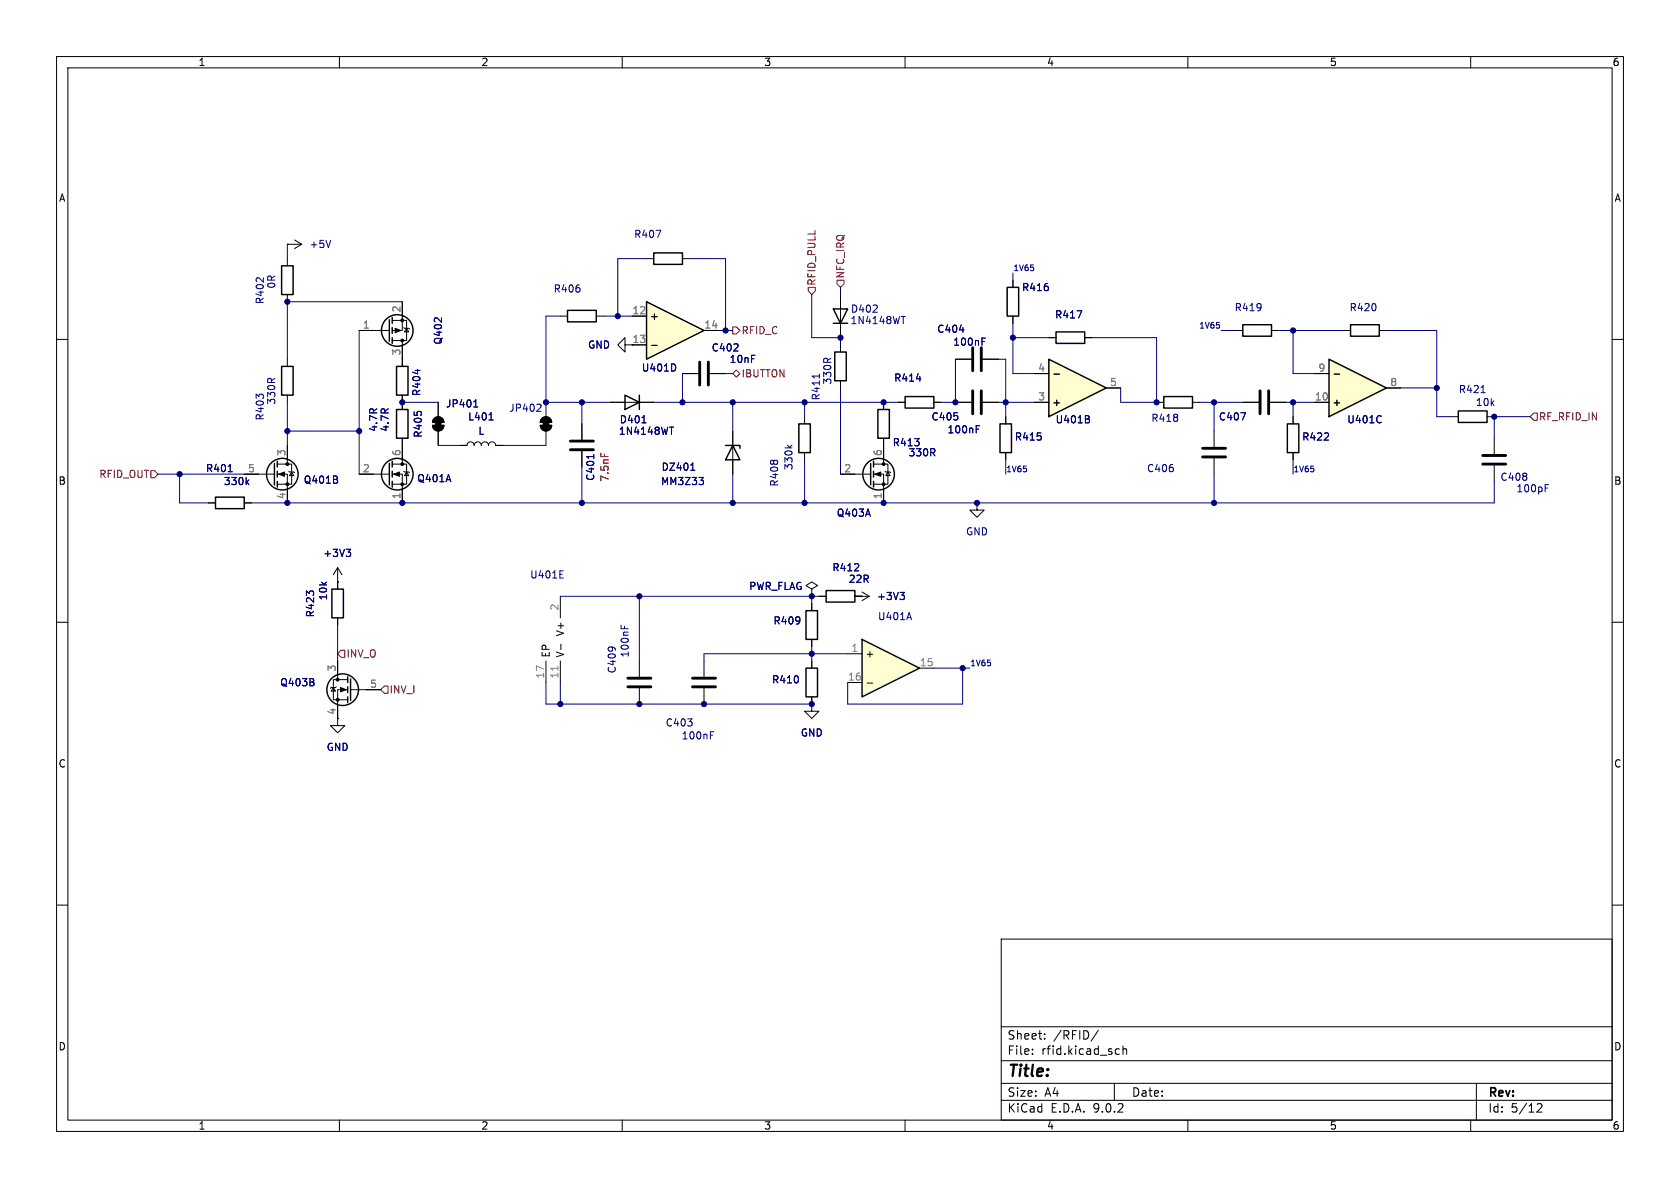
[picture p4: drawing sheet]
<svg xmlns="http://www.w3.org/2000/svg" width="297mm" height="210mm" viewBox="0 0 297 210" stroke-linecap="round" stroke-linejoin="round" font-family="sans-serif">
<g fill="none" stroke="#000" stroke-width=".18">
<path d="M10 10h277v190h-277zM12 12h273v186h-273zM60 10v2M110 10v2M160 10v2M210 10v2M260 10v2M179.1 49.5v1.3M179.1 55.9v1.3M185.4 59.7h1.3M191.8 59.7h1.2M10 60h2"/>
<path d="M76.5 75.2h2a1.02 1.02 0 0 1-1 1 1.02 1.02 0 0 1-1-1zM76.7 74a1.02 1.02 0 0 1 1.2-.3 1.02 1.02 0 0 1 .6 1h-2zM77.5 71.1v2.6M77.5 76.2v2.5M81.3 78.7h1.2a.64 .64 0 0 1 .7-.6 .64 .64 0 0 1 .6 .6 .64 .64 0 0 1 .7-.6 .64 .64 0 0 1 .6 .6 .64 .64 0 0 1 .6-.6 .64 .64 0 0 1 .7 .6 .64 .64 0 0 1 .6-.6 .64 .64 0 0 1 .6 .6h1.3M95.5 75.2h2a1.02 1.02 0 0 1-1 1 1.02 1.02 0 0 1-1-1zM95.8 74a1.02 1.02 0 0 1 1.1-.3 1.02 1.02 0 0 1 .6 1h-2zM96.5 71.1v2.6M96.5 76.2v2.5M120.6 66h2.8M125.5 66h2.8M168.9 71.1h2.8"/>
<path d="M168.9 63.5h2.8M173.7 71.1h2.8M173.7 63.5h2.8M219.7 71.1h2.8M224.5 71.1h2.8M256.5 73.7h1.3M262.9 73.7h1.3M285 60h2M10 110h2M285 110h2M143.5 124.5v1.2h1.3l-1.3 1.3-1.3-1.3h1.3M143.5 124.5h.1"/>
<path d="M10 160h2M177 166h108v32h-108zM285 160h2M60 198v2M110 198v2M160 198v2M177 194.5h108M177 191.5h108M177 187.5h108M177 181.5h108M182.5 186.3v.1M182.5 185.5v.1"/>
<path d="M184.7 183.6v.1M184.7 182.8v.1M194.2 182.1l-1.3 2M197 191.5v3M197.3 186.3h.6M197.3 185.5h.6M198.5 185.5l.2-.1 .4 .1 .1 .9M198.5 184.9v1.5M210 198v2M260 198v2M261 191.5v6.5M271.7 195.2l.6-.1 .2 .1 .1 .3-.9 1.1h.9"/>
</g>
<path d="M123.7 64v4.1M125.2 64v4.1M172 61.5v4M172 69.1v4.1M173.5 61.5v4M173.5 69.1v4.1M222.8 69.1v4.1M224.3 69.1v4.1" fill="none" stroke="#000" stroke-width=".51"/>
<path d="M169.6 58.3h.8M190.4 54.9h.8l-.5 1.3M83.7 72h.8M84 70.9l.1-.2v1.3M86.5 74.2h.7M95.4 71.4l.3 .3-.1 .3-.7 .7h.8M219.4 73h.8l-.5 1.2M261.8 69.4h.8" fill="none" stroke="#000080" stroke-width=".18"/>
<path d="M178.1 50.8h2v5.1h-2zM186.7 58.7h5.1v2h-5.1zM257.8 72.6h5.1v2.1h-5.1z" fill="none" stroke="#000" stroke-width=".25"/>
<path d="M76.5 75.2h2a1.02 1.02 0 0 1-1 1 1.02 1.02 0 0 1-1-1zM77 74.4h1v1h-1zM76.7 74a1.02 1.02 0 0 1 1.2-.3 1.02 1.02 0 0 1 .6 1h-2zM95.5 75.2h2a1.02 1.02 0 0 1-1 1 1.02 1.02 0 0 1-1-1zM96 74.4h1v1h-1zM95.8 74a1.02 1.02 0 0 1 1.1-.3 1.02 1.02 0 0 1 .6 1h-2z" fill="#000" stroke="#000" stroke-width=".18"/>
<path d="M173.6 59.8h.6M172.6 75.9h.4M172.6 75.3h.6M173.6 60.4h.4" fill="none" stroke="#000084" stroke-width=".18"/>
<path d="M114.3 53.3l10.2 5.1-10.2 5.1z" fill="#fffed0"/>
<path d="M114.3 53.3l10.2 5.1-10.2 5.1zM110.5 69.9l2.5 1.2-2.5 1.3zM113 69.9v2.5M128.3 78.7h2.5v.5M129.5 78.7l1.3 2.6h-2.5zM155.2 72.4h2v5.1h-2zM160 70.1h5.1v2h-5.1zM38.1 87.9h5.1v2h-5.1zM146 104.4h5.1v2h-5.1z" fill="none" stroke="#000" stroke-width=".25"/>
<g fill="none" stroke="#000" stroke-width=".18">
<path d="M111.8 55.9h2.5M124.5 58.4h2.5M102.9 74.9v2.8M102.9 79.8v2.8M107.9 71.1h7.7M111.8 61h2.5M115.2 61.1h1M129.5 76.2v7.6M156.2 71.1v1.3M156.2 77.5v1.2M158.7 71.1h1.3M165.1 71.1h1.3"/>
<path d="M36.8 88.9h1.3M43.2 88.9h1.2M143.5 104.1l1-.6-1-.6-1 .6 1 .6v1.3M143.5 105.4h.1M144.8 105.4h1.2M151.1 105.4h1.3M59.7 127v1.3h1.3l-1.3 1.2-1.3-1.2h1.3"/>
</g>
<path d="M113.5 74.7h.7M119.4 64.6v.7M162 67h.8M40.3 83.4h.8M105 80.3v.8M122.1 83.1h.7M122.4 82l.1-.1v1.2" fill="none" stroke="#000080" stroke-width=".18"/>
<path d="M118.4 75.5h.7M43.6 85.2l.4 .5M44 84.8l-.5 .5M123.6 84.4h.8l-.5 .5M124.2 84.9l.2 .2-.2 .5" fill="none" stroke="#000084" stroke-width=".18"/>
<path d="M100.8 79.5h4.1M100.8 78h4.1" fill="none" stroke="#000" stroke-width=".51"/>
<path d="M106.2 80.1v.6" fill="none" stroke="#f00" stroke-width=".18"/>
<path d="M152.4 113l10.2 5.1-10.2 5.1z" fill="#fffed0"/>
<g fill="none" stroke="#000" stroke-width=".25">
<path d="M100.3 54.9h5.1v2h-5.1zM115.6 44.7h5v2h-5zM147.3 54.6h2.6l-1.3 2.6zM147.3 57.2h2.6M49.8 64.8h2v5.1h-2zM70.1 72.4h2v5.1h-2zM70.1 64.8h2v5.1h-2zM141.2 74.9h2.1v5.1h-2.1zM147.6 62.2h2v5.1h-2zM68.8 81.9v3.8M69.3 81.5v1.1M69.3 83.3v1"/>
<path d="M69.3 85.1v1M153.9 81.9v3.8M154.4 81.5v1.1M154.4 83.3v1M154.4 85.1v1M152.4 113l10.2 5.1-10.2 5.1z"/>
<circle cx="70.2" cy="83.8" r="2.79"/>
<circle cx="155.3" cy="83.8" r="2.79"/>
</g>
<g fill="none" stroke="#000" stroke-width=".18">
<path d="M99.1 55.9h1.2M105.4 55.9h1.3M114.3 45.7h1.3M120.6 45.7h1.3M148.6 52.1v7.6M50.8 63.5v1.3M50.8 69.9v1.2M71.1 63.5v1.3M71.1 69.9v2.5M71.1 77.5v4.5M110.5 61v-1.3l-1.3 1.3 1.3 1.2v-1.2h1.3M142.2 73.7v1.2"/>
<path d="M148.6 61v1.2M148.6 67.3v1.3M156.2 78.7v3.3M63.5 83.8h5.3M69.3 82h2.6v3.6h-2.6M69.3 83.8h1.8v5.1M71.4 83.3l.1 .1h.8l.1 .2M71.9 83.4l.4 .7h-.8zM142.2 80v1.3M148.6 83.8h5.3M154.4 82h2.6v3.6h-2.6M154.4 83.8h1.8v5.1"/>
<path d="M156.5 83.3l.1 .1h.8l.1 .2M157 83.4l.4 .7h-.8zM172.7 88.9v1.3h1.3l-1.3 1.2-1.3-1.2h1.3M172.7 88.9h.1M149.9 115.6h2.5M151.1 105.4h.1M151.1 105.4h2.6M152.4 104.6l1.3 .8M153.7 105.4l-1.3 .8M162.6 118.1h2.5M149.9 120.7h2.5M153.3 120.7h1"/>
</g>
<path d="M116 40.7h.8l-.5 1.3M73.8 65.3v.8M144.9 66.1v.7M160.7 108.3l.4 1.2" fill="none" stroke="#000080" stroke-width=".18"/>
<path d="M159.3 56h.7M139.2 78.7l.5 .5M140 78.7l-.5 .3M159.1 104.7h.8l-.4 .5M159.6 105.2l.3 .2v.3l-.3 .3" fill="none" stroke="#000084" stroke-width=".18"/>
<g fill="#000" stroke="#000" stroke-width=".18">
<path d="M69.6 83.8l1-.4v.8zM154.7 83.8l1-.4v.8z"/>
<circle cx="71.1" cy="82" r=".25"/>
<circle cx="71.1" cy="85.6" r=".25"/>
<circle cx="156.2" cy="82" r=".25"/>
<circle cx="156.2" cy="85.6" r=".25"/>
</g>
<path d="M185.4 63.5l10.2 5.1-10.2 5.1z" fill="#fffed0"/>
<g fill="none" stroke="#000" stroke-width=".25">
<path d="M49.8 47h2v5.1h-2zM68.8 56.5v3.8M69.3 56.1v1.1M69.3 57.9v1M69.3 59.7v1M219.7 57.4h5.1v2h-5.1zM176.8 74.9h2v5.1h-2zM185.4 63.5l10.2 5.1-10.2 5.1zM205.7 70.1h5.1v2h-5.1zM48.5 81.9v3.8M49 81.5v1.1M49 83.3v1"/>
<path d="M49 85.1v1M58.7 104.1h2v5.1h-2zM61.5 119.6v1.1M142.5 118.1h2v5.1h-2zM142.5 108h2v5h-2zM61.5 121.4v1M61.5 123.2v1M62 120v3.8"/>
<circle cx="70.2" cy="58.4" r="2.79"/>
<circle cx="49.9" cy="83.8" r="2.79"/>
<circle cx="60.6" cy="121.9" r="2.79"/>
</g>
<g fill="none" stroke="#000" stroke-width=".18">
<path d="M50.8 43.2h.1M50.8 45.7v1.3M50.8 52.1v1.2M50.8 43.2h2.5M52.1 42.4l1.2 .8M53.3 43.2l-1.2 .7M63.5 58.4h5.3M69.3 56.6h2.6v3.6h-2.6M71.1 53.3v5.1h-1.8M71.4 57.9l.1 .1h.8l.1 .2M71.9 58l.4 .7h-.8zM218.4 58.4h1.3"/>
<path d="M224.8 58.4h1.3M50.8 78.7v3.3M71.1 60.2v3.3M177.8 73.7v1.2M182.9 71.1h2.5M182.9 66h2.5M186.3 66.1h1M195.6 68.6h2.5M204.5 71.1h1.2M210.8 71.1h1.3M214.6 76.2v2.8M264.2 77.5v2.8"/>
<path d="M43.2 83.8h5.3M49 82h2.6v3.6h-2.6M49 83.8h1.8v5.1M51.1 83.3l.1 .1h.7l.2 .2M51.6 83.4l.3 .7h-.7zM177.8 80v1.3M214.6 81v2.8M264.2 82.3v2.8M59.7 102.9h.1M59.7 100.3l-.8 1.3M59.7 100.3l.8 1.3M59.7 100.3v3.8"/>
<path d="M59.7 109.2v1.3M59.7 116.8v3.3M96.5 116.8v3.9M99.1 105.4v3.8M99.1 116.8v3.9M99.2 113.9v.9M113 116.8v2.8M124.5 116.8v2.8M143.5 106.7v1.3M143.5 113v1.3M143.5 116.8v1.3M58.9 121.5l.4 .7h-.8z"/>
<path d="M59.4 121.4l-.1 .1h-.8l-.1 .2M61.5 120.1h-2.6v3.6h2.6M61.5 121.9h-1.8v5.1M62 121.9h5.3M113 121.7v2.8M124.5 121.7v2.8M143.5 123.2v1.3"/>
</g>
<path d="M192.3 74.1l.3 .2v.3l-.2 .1M192.4 73.5l.2 .2-.2 .3M59.6 84.9v.4M99 102.2h.6M99 100.9h.6M55.5 120.7v.4" fill="none" stroke="#000080" stroke-width=".18"/>
<g fill="#000" stroke="#000" stroke-width=".18">
<path d="M69.8 58l1.1 .4-1.1 .4zM49.3 83.8l1-.4v.8zM60.2 121.5l1 .4-1 .4z"/>
<circle cx="71.1" cy="56.6" r=".25"/>
<circle cx="71.1" cy="60.2" r=".25"/>
<circle cx="50.8" cy="82" r=".25"/>
<circle cx="50.8" cy="85.6" r=".25"/>
<circle cx="59.7" cy="120.1" r=".25"/>
<circle cx="59.7" cy="123.7" r=".25"/>
</g>
<path d="M58.5 42.5l-.5 1.3M61.2 97.1h.8l-.4 .5M61.7 97.6l.3 .2v.3l-.3 .3M273.2 86.3h.4M273.2 85.7h.6M109.8 110.5v.6M110.4 110.7v.4M125.6 130h.4M125.6 129.4h.6" fill="none" stroke="#000084" stroke-width=".18"/>
<path d="M98.6 117.8v.7" fill="none" stroke="#808080" stroke-width=".18"/>
<path d="M212.6 79.2h4.1M212.6 80.8h4.1M262.1 82h4.1M262.1 80.5h4.1M111 119.9h4.1M122.4 119.9h4.1M111 121.4h4.1M122.4 121.4h4.1" fill="none" stroke="#000" stroke-width=".51"/>
<path d="M234.9 63.5l10.2 5.1-10.2 5.1z" fill="#fffed0"/>
<path d="M238.8 57.4h5v2h-5zM227.6 74.9h2v5.1h-2zM234.9 63.5l10.2 5.1-10.2 5.1z" fill="none" stroke="#000" stroke-width=".25"/>
<g fill="none" stroke="#000" stroke-width=".18">
<path d="M63.5 58.4h2.5M71.1 53.3v2.6M111.8 55.9h2.5M124.5 58.4h2.5M179.1 49.5v1.3M179.1 55.9v1.3M185.4 59.7h1.3M191.8 59.7h1.2M237.5 58.4h1.3M243.8 58.4h1.3M50.8 78.7v2.6M71.1 61v3.8"/>
<path d="M71.1 69.9v2.5M71.1 77.5v3.8M77.5 71.1v2.6M77.5 76.2v2.5M81.3 78.7h1.2M87.6 78.7h1.3M102.9 74.9v2.8M102.9 79.8v2.8M107.9 71.1h2.6M111.8 61h2.5M113 71.1h2.6M115.2 61.1h1"/>
<path d="M120.6 66h2.8M125.5 66h2.8M129.5 76.2v2.5M156.2 71.1v1.3M156.2 77.5v3.8M158.7 71.1h1.3M165.1 71.1h1.3M168.9 71.1h2.8M168.9 63.5h2.8M173.7 71.1h2.8M173.7 63.5h2.8M177.8 73.7v1.2"/>
<path d="M182.9 71.1h2.5M182.9 66h2.5M186.3 66.1h1M195.6 68.6h2.5M219.7 71.1h2.8M224.5 71.1h2.8M228.6 73.7v1.2M232.4 71.1h2.5M232.4 66h2.5M235.9 66.1h.9M245.1 68.6h2.5M36.8 88.9h1.3"/>
<path d="M43.2 88.9h1.2M43.2 83.8h2.5M50.8 86.4v2.5M63.5 83.8h2.5M71.1 86.4v2.5M129.5 81.3v2.5M148.6 83.8h2.5M156.2 86.4v2.5M177.8 80v1.3M228.6 80v1.3M59.7 102.9h.1M59.7 102.9v1.2"/>
<path d="M59.7 109.2v1.3M59.7 116.8v2.6M143.5 105.4h.1M143.5 106.7v1.3M143.5 113v1.3M143.5 116.8v1.3M144.8 105.4h1.2M151.1 105.4h.1M151.1 105.4h1.3M59.7 124.5v2.5M64.8 121.9h2.5M143.5 124.5h.1"/>
<path d="M143.5 123.2v1.3"/>
</g>
<g fill="none" stroke="#000080" stroke-width=".18">
<path d="M50.8 43.2v2.5M63.5 58.4v25.4M71.1 53.3h-20.3v10.2M99.1 55.9h-2.6v15.2h11.4M106.7 55.9h5.1M114.3 45.7h-5.1v10.2M121.9 45.7h6.4v12.7M127 58.4h2.5M143.5 52.1v7.6h5.1v1.3M148.6 50.8v1.3M169.6 58.3h.8M179.1 59.7h6.3"/>
<path d="M179.1 57.2v8.8h3.8M179.1 48.3v1.2M190.4 54.9h.8l-.5 1.3M193 59.7h11.5v11.4h-6.4v-2.5M215.9 58.4h2.5M226.1 58.4h11.4M228.6 58.4v7.6h3.8M245.1 58.4h8.9v15.3h2.5M50.8 71.1v7.6M50.8 76.2h12.7M71.1 71.1h6.4M73.8 65.3v.8"/>
<path d="M77.5 78.7h3.8M83.7 72h.8M84 70.9l.1-.2v1.3M86.5 74.2h.7M88.9 78.7h7.6M102.9 71.1v3.8M113.5 74.7h.7M115.6 71.1h43.1M119.4 64.6v.7M120.6 66v5.1M128.3 66h1.2M129.5 71.1v5.1"/>
<path d="M142.2 71.1v2.6M148.6 68.6v15.2M162 67h.8M168.9 63.5v7.6h-2.5M176.5 71.1h6.4M176.5 63.5h1.3v10.2M192.3 74.1l.3 .2v.3l-.2 .1M192.4 73.5l.2 .2-.2 .3M212.1 71.1h7.6M214.6 71.1v5.1M219.4 73h.8l-.5 1.2M227.3 71.1h5.1"/>
<path d="M228.6 71.1v2.6M244.1 73.5l.1 .1M244.2 74.6l-.1 .1M247.6 68.6h6.4M270.5 73.7h-6.3v3.8M27.9 83.8h15.3M31.7 83.8v5.1h5.1M40.3 83.4h.8M59.6 84.9v.4M102.9 82.6v6.3M105 80.3v.8M122.1 83.1h.7"/>
<path d="M122.4 82l.1-.1v1.2M129.5 83.8v5.1M142.2 81.3v7.6M177.8 81.3v2.5M214.6 83.8v5.1M228.6 81.3v2.5M264.2 85.1v3.8h-219.8M59.7 110.5v6.3M99.1 105.4h45.7M113 105.4v11.4M143.5 105.4v1.3M143.5 114.3v2.5"/>
<path d="M149.9 115.6h-25.4v1.2M151.1 105.4h1.3M165.1 118.1h6.3M170.2 118.1v6.4h-20.3v-3.8M55.5 120.7v.4M96.5 120.7v3.8h47M99.1 120.7v3.8"/>
</g>
<path d="M129.5 57.8h.7l.6 .6-.6 .7h-.7zM142.9 50.8h1.2v.6l-.6 .7-.6-.7zM148 49.5h1.2v.7l-.6 .6-.6-.6zM129.5 66l.7-.6 .6 .6-.6 .7zM271.1 73h.7v1.3h-.7l-.6-.6zM26.7 83.2h.6l.6 .6-.6 .7h-.6zM60.3 114.9h.7v1.3h-.7l-.6-.6zM67.9 121.3h.7v1.3h-.7l-.6-.7z" fill="none" stroke="#800000" stroke-width=".18"/>
<g fill="none" stroke="#000084" stroke-width=".18">
<path d="M173.6 59.8h.6M118.4 75.5h.7M172.6 75.9h.4M172.6 75.3h.6M173.6 60.4h.4M43.6 85.2l.4 .5M44 84.8l-.5 .5M61.2 97.1h.8l-.4 .5M61.7 97.6l.3 .2v.3l-.3 .3M123.6 84.4h.8l-.5 .5M124.2 84.9l.2 .2-.2 .5M159.1 104.7h.8l-.4 .5"/>
<path d="M159.6 105.2l.3 .2v.3l-.3 .3"/>
</g>
<path d="M106.2 80.1v.6" fill="none" stroke="#f00" stroke-width=".18"/>
<g fill="#000080" stroke="#000080" stroke-width=".18">
<circle cx="128.3" cy="58.4" r=".46"/>
<circle cx="120.6" cy="71.1" r=".46"/>
<circle cx="129.5" cy="71.1" r=".46"/>
<circle cx="179.1" cy="59.7" r=".46"/>
<circle cx="177.8" cy="71.1" r=".46"/>
<circle cx="214.6" cy="88.9" r=".46"/>
<circle cx="214.6" cy="71.1" r=".46"/>
<circle cx="204.5" cy="71.1" r=".46"/>
<circle cx="102.9" cy="71.1" r=".46"/>
<circle cx="102.9" cy="88.9" r=".46"/>
<circle cx="96.5" cy="71.1" r=".46"/>
<circle cx="31.7" cy="83.8" r=".46"/>
<circle cx="109.2" cy="55.9" r=".46"/>
<circle cx="50.8" cy="76.2" r=".46"/>
<circle cx="63.5" cy="76.2" r=".46"/>
<circle cx="71.1" cy="88.9" r=".46"/>
<circle cx="50.8" cy="88.9" r=".46"/>
<circle cx="50.8" cy="53.3" r=".46"/>
<circle cx="71.1" cy="71.1" r=".46"/>
<circle cx="156.2" cy="71.1" r=".46"/>
<circle cx="156.2" cy="88.9" r=".46"/>
<circle cx="129.5" cy="88.9" r=".46"/>
<circle cx="142.2" cy="71.1" r=".46"/>
<circle cx="142.2" cy="88.9" r=".46"/>
<circle cx="172.7" cy="88.9" r=".46"/>
<circle cx="148.6" cy="59.7" r=".46"/>
<circle cx="170.2" cy="118.1" r=".46"/>
<circle cx="143.5" cy="105.4" r=".46"/>
<circle cx="168.9" cy="71.1" r=".46"/>
<circle cx="228.6" cy="71.1" r=".46"/>
<circle cx="254" cy="68.6" r=".46"/>
<circle cx="264.2" cy="73.7" r=".46"/>
<circle cx="228.6" cy="58.4" r=".46"/>
<circle cx="124.5" cy="124.5" r=".46"/>
<circle cx="113" cy="105.4" r=".46"/>
<circle cx="113" cy="124.5" r=".46"/>
<circle cx="99.1" cy="124.5" r=".46"/>
<circle cx="143.5" cy="115.6" r=".46"/>
<circle cx="143.5" cy="124.5" r=".46"/>
</g>
<text font-size="2.8" x="178" y="190.9">Title:</text>
<g font-size="2.1">
<text x="178" y="184">Sheet:</text>
<text x="186.2" y="184">/RFID/</text>
<text x="178" y="186.7">File:</text>
<text x="184.1" y="186.7">rfid.kicad_sch</text>
<text x="178" y="196.9">KiCad</text>
<text x="178" y="194.1">Size:</text>
<text x="184.7" y="194.1">A4</text>
<text x="185.7" y="196.9">E.D.A.</text>
<text x="193.3" y="196.9">9.0.2</text>
<text x="200" y="194.1">Date:</text>
<text x="263" y="194.3">Rev:</text>
<text x="263" y="196.9">Id:</text>
<text x="267.1" y="196.9">5/12</text>
</g>
<g font-size="1.8">
<text x="35" y="11.9">1</text>
<text x="85" y="11.9">2</text>
<text x="135" y="11.9">3</text>
<text x="185" y="11.9">4</text>
<text x="235" y="11.9">5</text>
<text x="285" y="11.9">6</text>
<text x="10.3" y="35.9">A</text>
<text x="285.3" y="35.9">A</text>
<text x="114.8" y="56.7">+</text>
<text x="111.7" y="60.7">13</text>
<text x="185.9" y="72">+</text>
<text x="235.5" y="72">+</text>
<text x="10.3" y="85.9">B</text>
<text x="285.3" y="85.9">B</text>
<text x="99.9" y="112.6" transform="rotate(-90 99.9 112.6)">V+</text>
<text x="97.4" y="116.3" transform="rotate(-90 97.4 116.3)">EP</text>
<text x="99.9" y="116.3" transform="rotate(-90 99.9 116.3)">V-</text>
<text x="152.9" y="116.4">+</text>
<text x="10.3" y="135.9">C</text>
<text x="285.3" y="135.9">C</text>
<text x="10.3" y="185.9">D</text>
<text x="285.3" y="185.9">D</text>
<text x="35" y="199.9">1</text>
<text x="85" y="199.9">2</text>
<text x="135" y="199.9">3</text>
<text x="185" y="199.9">4</text>
<text x="235" y="199.9">5</text>
<text x="285" y="199.9">6</text>
</g>
<g font-size="1.8" fill="#000084">
<text x="54.6" y="44">+5V</text>
<text x="48.9" y="51.1" transform="rotate(-90 48.9 51.1)">0R</text>
<text x="150.3" y="57.5">1N4148WT</text>
<text x="103.9" y="61.8">GND</text>
<text x="128.9" y="64.4">10nF</text>
<text x="168.4" y="61.3">100nF</text>
<text x="48.9" y="71.6" transform="rotate(-90 48.9 71.6)">330R</text>
<text x="145.1" y="70.9" transform="rotate(-90 145.1 70.9)">R411</text>
<text x="147.2" y="68.1" transform="rotate(-90 147.2 68.1)">330R</text>
<text x="260.8" y="72">10k</text>
<text x="46.8" y="74.4" transform="rotate(-90 46.8 74.4)">R403</text>
<text x="66.9" y="76.4" transform="rotate(-90 66.9 76.4)">4.7R</text>
<text x="68.9" y="76.4" transform="rotate(-90 68.9 76.4)">4.7R</text>
<text x="84.5" y="77.1">L</text>
<text x="109.3" y="77.1">1N4148WT</text>
<text x="167.4" y="76.8">100nF</text>
<text x="140.3" y="83.2" transform="rotate(-90 140.3 83.2)">330k</text>
<text x="157.7" y="79.1">R413</text>
<text x="160.5" y="80.9">330R</text>
<text x="39.5" y="86">330k</text>
<text x="116.8" y="86">MM3Z33</text>
<text x="265.2" y="85.2">C408</text>
<text x="268" y="87.2">100pF</text>
<text x="170.7" y="94.8">GND</text>
<text x="57" y="98.7">+3V3</text>
<text x="58" y="106.2" transform="rotate(-90 58 106.2)">10k</text>
<text x="132.3" y="104.5">PWR_FLAG</text>
<text x="149.9" y="103.2">22R</text>
<text x="154.9" y="106.3">+3V3</text>
<text x="111.4" y="116.3" transform="rotate(-90 111.4 116.3)">100nF</text>
<text x="120.4" y="130.9">100nF</text>
<text x="141.5" y="130.4">GND</text>
<text x="57.7" y="132.9">GND</text>
</g>
<g font-size="1.8" fill="#000080">
<text x="112" y="42.3">R407</text>
<text x="46.8" y="53.9" transform="rotate(-90 46.8 53.9)">R402</text>
<text x="97.8" y="51.9">R406</text>
<text x="180.6" y="51.7">R416</text>
<text x="150.3" y="55.5">D402</text>
<text x="165.6" y="59">C404</text>
<text x="186.4" y="56.5">R417</text>
<text x="218.2" y="55.2">R419</text>
<text x="238.5" y="55.2">R420</text>
<text x="78.3" y="61" transform="rotate(-90 78.3 61)">Q402</text>
<text x="113.4" y="65.9">U401D</text>
<text x="125.7" y="62.3">C402</text>
<text x="74.5" y="70.1" transform="rotate(-90 74.5 70.1)">R404</text>
<text x="158" y="67.7">R414</text>
<text x="257.8" y="69.7">R421</text>
<text x="74.8" y="77.5" transform="rotate(-90 74.8 77.5)">R405</text>
<text x="78.7" y="72.2">JP401</text>
<text x="82.7" y="74.5">L401</text>
<text x="89.9" y="73">JP402</text>
<text x="109.5" y="75">D401</text>
<text x="164.6" y="74.5">C405</text>
<text x="186.5" y="75">U401B</text>
<text x="203.4" y="74.8">R418</text>
<text x="215.4" y="74.5">C407</text>
<text x="238.1" y="75">U401C</text>
<text x="36.3" y="83.7">R401</text>
<text x="116.9" y="83.4">DZ401</text>
<text x="179.3" y="78.1">R415</text>
<text x="202.7" y="83.7">C406</text>
<text x="230.1" y="78.1">R422</text>
<text x="53.6" y="85.7">Q401B</text>
<text x="73.7" y="85.4">Q401A</text>
<text x="105.3" y="85.1" transform="rotate(-90 105.3 85.1)">C401</text>
<text x="137.8" y="86.1" transform="rotate(-90 137.8 86.1)">R408</text>
<text x="147.8" y="91.5">Q403A</text>
<text x="147.1" y="101.2">R412</text>
<text x="93.6" y="102.5">U401E</text>
<text x="55.7" y="109.2" transform="rotate(-90 55.7 109.2)">R423</text>
<text x="136.6" y="110.6">R409</text>
<text x="155.1" y="109.8">U401A</text>
<text x="109.1" y="119.1" transform="rotate(-90 109.1 119.1)">C409</text>
<text x="49.4" y="121.5">Q403B</text>
<text x="136.4" y="121">R410</text>
<text x="117.6" y="128.6">C403</text>
</g>
<g font-size="1.8" fill="#800000">
<text x="144.4" y="50.6" transform="rotate(-90 144.4 50.6)">RFID_PULL</text>
<text x="149.5" y="49.3" transform="rotate(-90 149.5 49.3)">NFC_IRQ</text>
<text x="131" y="59.3">RFID_C</text>
<text x="131" y="66.9">IBUTTON</text>
<text x="272" y="74.5">RF_RFID_IN</text>
<text x="17.4" y="84.7">RFID_OUT</text>
<text x="61.2" y="116.4">INV_O</text>
<text x="68.8" y="122.8">INV_I</text>
</g>
<g font-size="1.8" fill="#808080">
<text x="64.1" y="58.2">1</text>
<text x="70.9" y="55.3" transform="rotate(-90 70.9 55.3)">2</text>
<text x="111.7" y="55.6">12</text>
<text x="124.4" y="58.2">14</text>
<text x="70.9" y="62.9" transform="rotate(-90 70.9 62.9)">3</text>
<text x="183.4" y="65.8">4</text>
<text x="233" y="65.8">9</text>
<text x="183.4" y="70.9">3</text>
<text x="196.1" y="68.3">5</text>
<text x="232.4" y="70.9">10</text>
<text x="245.7" y="68.3">8</text>
<text x="43.7" y="83.6">5</text>
<text x="50.5" y="80.7" transform="rotate(-90 50.5 80.7)">3</text>
<text x="64.1" y="83.6">2</text>
<text x="70.9" y="80.7" transform="rotate(-90 70.9 80.7)">6</text>
<text x="149.2" y="83.6">2</text>
<text x="156" y="80.7" transform="rotate(-90 156 80.7)">6</text>
<text x="50.5" y="88.3" transform="rotate(-90 50.5 88.3)">4</text>
<text x="70.9" y="88.3" transform="rotate(-90 70.9 88.3)">1</text>
<text x="156" y="88.3" transform="rotate(-90 156 88.3)">1</text>
<text x="98.8" y="108" transform="rotate(-90 98.8 108)">2</text>
<text x="59.4" y="118.8" transform="rotate(-90 59.4 118.8)">3</text>
<text x="150.4" y="115.3">1</text>
<text x="162.5" y="117.9">15</text>
<text x="65.3" y="121.7">5</text>
<text x="96.3" y="120.1" transform="rotate(-90 96.3 120.1)">17</text>
<text x="98.8" y="120.1" transform="rotate(-90 98.8 120.1)">11</text>
<text x="149.8" y="120.4">16</text>
<text x="59.4" y="126.4" transform="rotate(-90 59.4 126.4)">4</text>
</g>
<text font-size="1.8" fill="#f00" x="107.8" y="85.3" transform="rotate(-90 107.8 85.3)">7.5nF</text>
<g font-size="1.4" fill="#000080">
<text x="179.1" y="48">1V65</text>
<text x="211.9" y="58.1">1V65</text>
<text x="177.8" y="83.5">1V65</text>
<text x="228.6" y="83.5">1V65</text>
<text x="171.4" y="117.8">1V65</text>
</g>
</svg>
